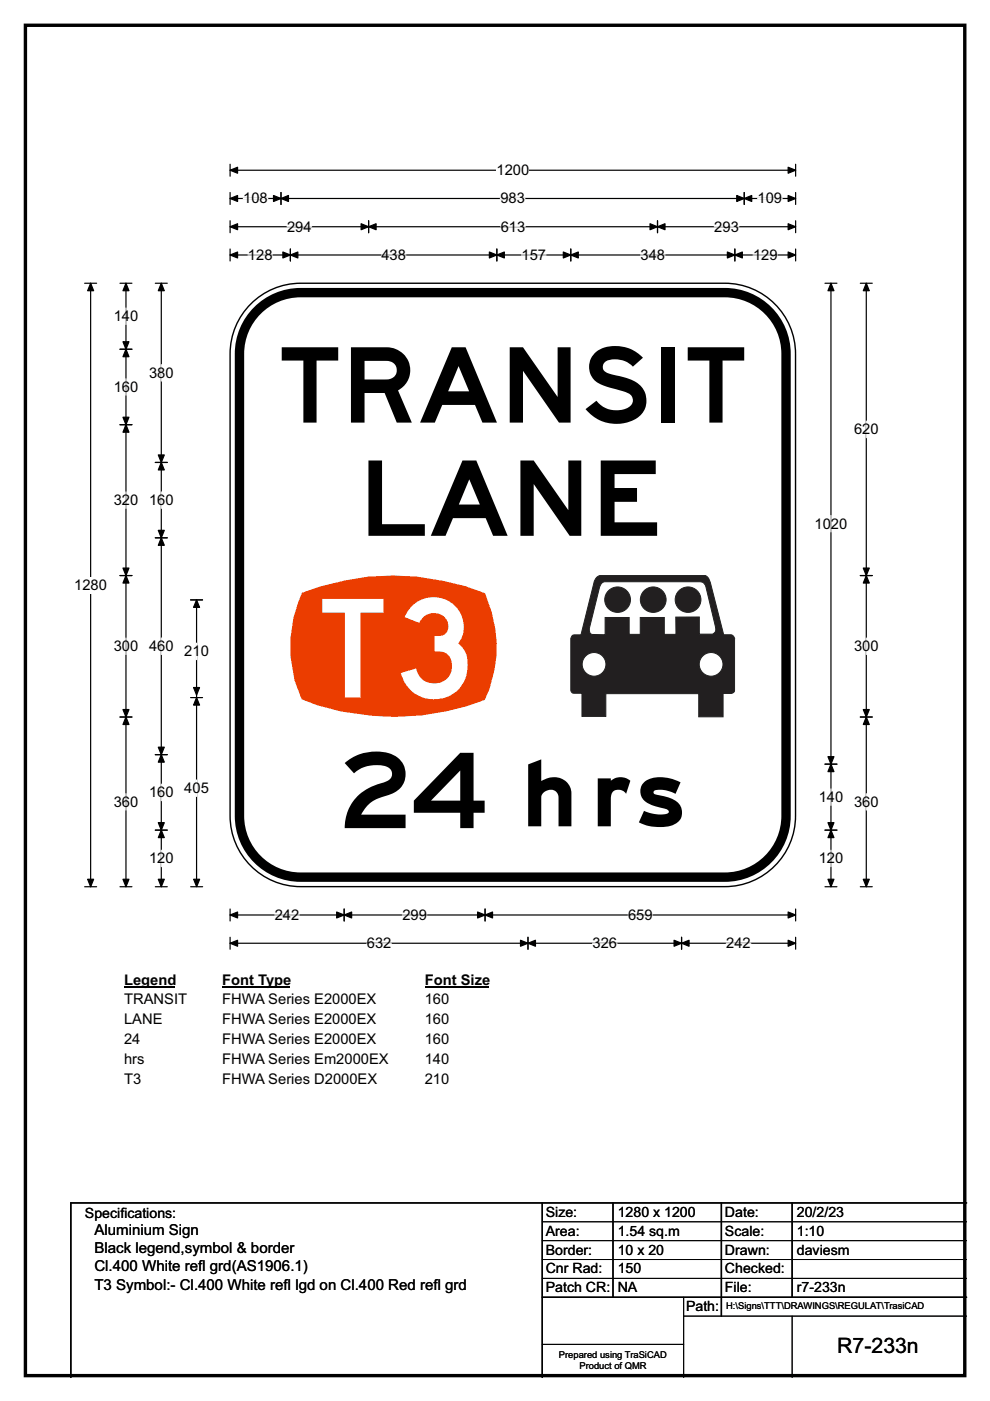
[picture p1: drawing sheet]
<svg xmlns="http://www.w3.org/2000/svg" width="210mm" height="297mm" viewBox="0 0 210 297" stroke-linecap="round" stroke-linejoin="round" font-family="sans-serif">
<path d="M5.4 5.4h199.2v286.3h-199.2z" fill="none" stroke="#000" stroke-width=".72"/>
<path d="M48.8 36.1h120M48.8 34.8v2.6M168.8 34.8v2.6" fill="none" stroke="#000" stroke-width=".25"/>
<g fill="#000" stroke="#000" stroke-width=".25">
<path d="M48.8 36.1l1.6-.6v1.2z" fill-rule="evenodd"/>
<path d="M167.2 35.5l1.6 .6-1.6 .6z" fill-rule="evenodd"/>
</g>
<path d="M105.3 34.4h7v3.4h-7z" fill="#fff"/>
<g fill="none" stroke="#000" stroke-width=".25">
<path d="M48.8 42.1h120M48.8 40.8v2.6M48.8 46.8v2.5M48.8 52.8v2.5M48.8 48.1h120M48.8 54.1h120M59.6 40.8v2.6M61.6 52.8v2.5M78.2 46.8v2.5M105.4 52.8v2.5M121.1 52.8v2.5M139.5 46.8v2.5"/>
<path d="M155.9 52.8v2.5M157.9 40.8v2.6M168.8 40.8v2.6M168.8 46.8v2.5M168.8 52.8v2.5M18 60.1h2.5M19.2 60.1v127.9M18 188h2.5M48.8 192.7v2.6M48.8 198.7v2.6M48.8 194h120M48.8 200h120"/>
<path d="M73 192.7v2.6M102.9 192.7v2.6M112 198.7v2.6M144.6 198.7v2.6M168.8 198.7v2.6M168.8 192.7v2.6"/>
</g>
<g fill="#000" stroke="#000" stroke-width=".25">
<path d="M48.8 42.1l1.6-.7v1.3z" fill-rule="evenodd"/>
<path d="M48.8 48.1l1.6-.7v1.3z" fill-rule="evenodd"/>
<path d="M48.8 54.1l1.6-.7v1.3z" fill-rule="evenodd"/>
<path d="M59.6 42.1l1.6-.7v1.3z" fill-rule="evenodd"/>
<path d="M58 41.4l1.6 .7-1.6 .6z" fill-rule="evenodd"/>
<path d="M61.6 54.1l1.6-.7v1.3z" fill-rule="evenodd"/>
<path d="M60 53.4l1.6 .7-1.6 .6z" fill-rule="evenodd"/>
<path d="M78.2 48.1l1.6-.7v1.3z" fill-rule="evenodd"/>
<path d="M76.6 47.4l1.6 .7-1.6 .6z" fill-rule="evenodd"/>
<path d="M103.8 53.4l1.6 .7-1.6 .6z" fill-rule="evenodd"/>
<path d="M105.4 54.1l1.6-.7v1.3z" fill-rule="evenodd"/>
<path d="M119.5 53.4l1.6 .7-1.6 .6z" fill-rule="evenodd"/>
<path d="M121.1 54.1l1.6-.7v1.3z" fill-rule="evenodd"/>
<path d="M137.9 47.4l1.6 .7-1.6 .6z" fill-rule="evenodd"/>
<path d="M139.5 48.1l1.5-.7v1.3z" fill-rule="evenodd"/>
<path d="M154.3 53.4l1.6 .7-1.6 .6z" fill-rule="evenodd"/>
<path d="M155.9 54.1l1.6-.7v1.3z" fill-rule="evenodd"/>
<path d="M156.3 41.4l1.6 .7-1.6 .6z" fill-rule="evenodd"/>
<path d="M157.9 42.1l1.5-.7v1.3z" fill-rule="evenodd"/>
<path d="M167.2 41.4l1.6 .7-1.6 .6z" fill-rule="evenodd"/>
<path d="M167.2 47.4l1.6 .7-1.6 .6z" fill-rule="evenodd"/>
<path d="M167.2 53.4l1.6 .7-1.6 .6z" fill-rule="evenodd"/>
<path d="M19.2 60.1l.7 1.5h-1.3z" fill-rule="evenodd"/>
<path d="M18.6 186.4h1.3l-.7 1.6z" fill-rule="evenodd"/>
<path d="M48.8 194l1.6-.6v1.2z" fill-rule="evenodd"/>
<path d="M48.8 200l1.6-.6v1.2z" fill-rule="evenodd"/>
<path d="M73 194l1.6-.6v1.2z" fill-rule="evenodd"/>
<path d="M71.4 193.4l1.6 .6-1.6 .6z" fill-rule="evenodd"/>
<path d="M101.3 193.4l1.6 .6-1.6 .6z" fill-rule="evenodd"/>
<path d="M102.9 194l1.6-.6v1.2z" fill-rule="evenodd"/>
<path d="M112 200l1.6-.6v1.2z" fill-rule="evenodd"/>
<path d="M110.4 199.4l1.6 .6-1.6 .6z" fill-rule="evenodd"/>
<path d="M143 199.4l1.6 .6-1.6 .6z" fill-rule="evenodd"/>
<path d="M144.6 200l1.5-.6v1.2z" fill-rule="evenodd"/>
<path d="M167.2 193.4l1.6 .6-1.6 .6z" fill-rule="evenodd"/>
<path d="M167.2 199.4l1.6 .6-1.6 .6z" fill-rule="evenodd"/>
</g>
<g fill="none" stroke="#fff" stroke-width=".25">
<path d="M51.6 42.1h5.2M52.6 54.1h5.2M60.9 48.1h5.2M80.9 54.1h5.2M106.1 42.1h5.2M106.2 48.1h5.2M110.6 54.1h5.2M135.9 54.1h5.2M151.5 48.1h5.2M159.7 54.1h5.2M160.7 42.1h5.2M58.3 194h5.2"/>
<path d="M77.8 200h5.2M85.3 194h5.2M125.7 200h5.2M133.2 194h5.2M154 200h5.3"/>
</g>
<path d="M15.8 122.3h6.9v3.5h-6.9z" fill="#fff"/>
<g fill="none" stroke="#000" stroke-width=".25">
<path d="M25.4 74h2.6M25.4 60.1h2.6M26.7 60.1v127.9M32.9 60.1h2.6M34.2 60.1v127.9M175 60.1h2.5M176.2 60.1v127.9M182.5 60.1h2.5M183.7 60.1v127.9M25.4 90h2.6M32.9 98h2.6M32.9 114h2.6"/>
<path d="M25.4 122h2.6M182.5 122h2.5M25.4 152h2.6M182.5 152h2.5M32.9 160h2.6M32.9 176h2.6M175 176h2.5M175 162h2.5M25.4 188h2.6M32.9 188h2.6M175 188h2.5M182.5 188h2.5"/>
</g>
<g fill="#000" stroke="#000" stroke-width=".25">
<path d="M26.7 74l.7 1.6h-1.3z" fill-rule="evenodd"/>
<path d="M26.7 60.1l.7 1.5h-1.3z" fill-rule="evenodd"/>
<path d="M26.1 72.5h1.3l-.7 1.5z" fill-rule="evenodd"/>
<path d="M34.2 60.1l.6 1.5h-1.2z" fill-rule="evenodd"/>
<path d="M176.2 60.1l.7 1.5h-1.3z" fill-rule="evenodd"/>
<path d="M183.7 60.1l.7 1.5h-1.3z" fill-rule="evenodd"/>
<path d="M26.1 88.5h1.3l-.7 1.5z" fill-rule="evenodd"/>
<path d="M26.7 90l.7 1.6h-1.3z" fill-rule="evenodd"/>
<path d="M34.2 98l.6 1.6h-1.2z" fill-rule="evenodd"/>
<path d="M33.6 96.5h1.2l-.6 1.5z" fill-rule="evenodd"/>
<path d="M33.6 112.4h1.2l-.6 1.6z" fill-rule="evenodd"/>
<path d="M34.2 114l.6 1.6h-1.2z" fill-rule="evenodd"/>
<path d="M26.1 120.4h1.3l-.7 1.6z" fill-rule="evenodd"/>
<path d="M26.7 122l.7 1.6h-1.3z" fill-rule="evenodd"/>
<path d="M183.7 122l.7 1.6h-1.3z" fill-rule="evenodd"/>
<path d="M183.1 120.4h1.3l-.7 1.6z" fill-rule="evenodd"/>
<path d="M26.1 150.4h1.3l-.7 1.6z" fill-rule="evenodd"/>
<path d="M26.7 152l.7 1.6h-1.3z" fill-rule="evenodd"/>
<path d="M183.1 150.4h1.3l-.7 1.6z" fill-rule="evenodd"/>
<path d="M183.7 152l.7 1.6h-1.3z" fill-rule="evenodd"/>
<path d="M33.6 158.4h1.2l-.6 1.6z" fill-rule="evenodd"/>
<path d="M34.2 160l.6 1.6h-1.2z" fill-rule="evenodd"/>
<path d="M33.6 174.4h1.2l-.6 1.6z" fill-rule="evenodd"/>
<path d="M34.2 176l.6 1.6h-1.2z" fill-rule="evenodd"/>
<path d="M176.2 162l.7 1.6h-1.3z" fill-rule="evenodd"/>
<path d="M175.6 174.4h1.3l-.7 1.6z" fill-rule="evenodd"/>
<path d="M175.6 160.4h1.3l-.7 1.6z" fill-rule="evenodd"/>
<path d="M176.2 176l.7 1.6h-1.3z" fill-rule="evenodd"/>
<path d="M26.1 186.4h1.3l-.7 1.6z" fill-rule="evenodd"/>
<path d="M33.6 186.4h1.2l-.6 1.6z" fill-rule="evenodd"/>
<path d="M175.6 186.4h1.3l-.7 1.6z" fill-rule="evenodd"/>
<path d="M183.1 186.4h1.3l-.7 1.6z" fill-rule="evenodd"/>
</g>
<g fill="none" stroke="#fff" stroke-width=".25">
<path d="M26.7 65.3v3.5M34.2 77.3v3.5M26.7 80.3v3.5M183.7 89.3v3.5M26.7 104.3v3.5M34.2 104.3v3.5M176.2 109.3v3.5M26.7 135.3v3.5M34.2 135.3v3.5M183.7 135.3v3.5M26.7 168.3v3.4M34.2 166.2v3.6"/>
<path d="M176.2 167.3v3.5M183.7 168.3v3.4M34.2 180.3v3.5M176.2 180.3v3.5"/>
</g>
<path d="M26.3 206h10.8v3.5h-10.8z" fill="#fff"/>
<path d="M26.3 209.3h10.8" fill="none" stroke="#000" stroke-width=".32"/>
<path d="M47.1 206h14.4v3.5h-14.4z" fill="#fff"/>
<path d="M47.1 209.3h14.4" fill="none" stroke="#000" stroke-width=".32"/>
<path d="M90.1 206h13.5v3.5h-13.5z" fill="#fff"/>
<path d="M90.1 209.3h13.5" fill="none" stroke="#000" stroke-width=".32"/>
<g fill="#fff">
<path d="M26.3 210.2h13.3v3.5h-13.3z"/>
<path d="M47.1 210.2h32.9v3.5h-32.9z"/>
<path d="M90.1 210.2h5.2v3.5h-5.2z"/>
<path d="M26.3 214.4h8.2v3.5h-8.2z"/>
<path d="M47.1 214.4h32.9v3.5h-32.9z"/>
<path d="M90.1 214.4h5.2v3.5h-5.2z"/>
<path d="M26.3 218.5h3.5v3.5h-3.5z"/>
<path d="M47.1 218.5h32.9v3.5h-32.9z"/>
<path d="M90.1 218.5h5.2v3.5h-5.2z"/>
<path d="M26.3 222.7h4.4v3.5h-4.4z"/>
<path d="M47.1 222.7h35.5v3.5h-35.5z"/>
<path d="M90.1 222.7h5.2v3.5h-5.2z"/>
</g>
<path d="M53.2 64.4a14.9 14.9 0 0 1 10.6-4.3h89.9a15 15 0 0 1 15 14.9v98a15 15 0 0 1-15 15h-89.9a15 15 0 0 1-15-15v-98a14.9 14.9 0 0 1 4.4-10.6z" fill-rule="evenodd" fill="#fff" stroke="#fff" stroke-width=".21"/>
<path d="M54.1 66.3a12.9 12.9 0 0 1 9.7-4.3h89.9a13 13 0 0 1 13 13v98a13 13 0 0 1-13 13h-89.9a13 13 0 0 1-13-13v-98a12.9 12.9 0 0 1 3.3-8.7z" fill="none" stroke="#000" stroke-width="2"/>
<path d="M53.2 64.4a14.9 14.9 0 0 1 10.6-4.3h89.9a15 15 0 0 1 15 14.9v98a15 15 0 0 1-15 15h-89.9a15 15 0 0 1-15-15v-98a14.9 14.9 0 0 1 4.4-10.6z" fill="none" stroke="#000" stroke-width=".3"/>
<path d="M64 125.7a52.8 52.8 0 0 1 38.9 .1 26.6 26.6 0 0 1-.1 22.6 53.1 53.1 0 0 1-38.8-.1 27 27 0 0 1 0-22.6z" fill-rule="evenodd" fill="#eb3d00"/>
<path d="M126.5 122.4l.7-.4h22.4a1.95 1.95 0 0 1 1.1 1.5l2.8 11.1h1.6l.4 .2 .3 .5v11.1l-.2 .4-.5 .2h-1.7v5h-5.2v-4.9h-19.7v4.8h-5.1v-4.9l-2-.1-.3-.6v-10.9l.3-.7 1.8-.1 2.9-11.4z" fill-rule="evenodd" fill="#221f20" stroke="#221f20" stroke-width=".21"/>
<g fill="#fff" stroke="#221f20" stroke-width=".21">
<path d="M127.8 123.5l.4-.2h20.3a1.2 1.2 0 0 1 1.2 1.1l2 8.4a1.15 1.15 0 0 1-.6 1.7h-2.8v-3.7h-5l.1 3.7h-10v-3.6h-5.1v3.7l-2.7-.1a.93 .93 0 0 1-.6-1.3l2.2-8.8z" fill-rule="evenodd"/>
<circle cx="150.8" cy="140.9" r="2.51"/>
<circle cx="126" cy="140.9" r="2.51"/>
</g>
<g fill="#221f20" stroke="#221f20" stroke-width=".21">
<path d="M135.8 130.9h5.1v3.6h-5.1z" fill-rule="evenodd"/>
<circle cx="131" cy="127.1" r="2.71"/>
<circle cx="145.9" cy="127.1" r="2.71"/>
<circle cx="138.6" cy="127.1" r="2.71"/>
</g>
<path d="M115 255v37M130 255v20M153 255v24M168 255v20M205 255h-190v37M115 275h90" fill="none" stroke="#000" stroke-width=".3"/>
<path d="M115 259h90M115 263h90M115 267h90M115 271h90M145 279h60M145 275v17M168 279v13M115 285h30" fill="none" stroke="#000" stroke-width=".21"/>
<path d="M40.4 127.2h2.6M41.7 127.2v60.5M40.4 147.9h2.6M40.4 188h2.6" fill="none" stroke="#000" stroke-width=".25"/>
<g fill="#000" stroke="#000" stroke-width=".25">
<path d="M41.7 127.2l.6 1.6h-1.2z" fill-rule="evenodd"/>
<path d="M41.1 145.8h1.2l-.6 1.6z" fill-rule="evenodd"/>
<path d="M41.7 147.9l.6 1.6h-1.2z" fill-rule="evenodd"/>
<path d="M41.1 186.4h1.2l-.6 1.6z" fill-rule="evenodd"/>
</g>
<path d="M41.7 136.4v3.5M41.7 165.4v3.5" fill="none" stroke="#fff" stroke-width=".25"/>
<text font-size="29.1" fill="#fff" x="67.7" y="147.9">T3</text>
<g font-size="22.2">
<text x="59.1" y="89.6">TRANSIT</text>
<text x="76.1" y="113.6">LANE</text>
<text x="72" y="175.6">24</text>
</g>
<text font-size="19.4" x="109.2" y="175.2">hrs</text>
<text font-size="4.5" x="177.6" y="286.9">R7-233n</text>
<g font-size="3.2">
<text x="20" y="261.9">Aluminium Sign</text>
<text x="20" y="265.8">Black legend,symbol &amp; border</text>
<text x="20" y="269.6">Cl.400 White ref</text>
<text x="42" y="269.6">l grd(AS1906.1)</text>
<text x="20" y="273.4">T3 Symbol:- Cl.400 White ref</text>
<text x="60.2" y="273.4">l lgd on Cl.400 Red ref</text>
<text x="92" y="273.4">l grd</text>
</g>
<g font-size="3.1">
<text x="105.3" y="37.2">1200</text>
<text x="51.6" y="43.1">108</text>
<text x="106.1" y="43.1">983</text>
<text x="160.7" y="43.1">109</text>
<text x="60.9" y="49.1">294</text>
<text x="106.2" y="49.1">613</text>
<text x="151.5" y="49.1">293</text>
<text x="52.6" y="55.1">128</text>
<text x="80.9" y="55.1">438</text>
<text x="110.6" y="55.1">157</text>
<text x="135.9" y="55.1">348</text>
<text x="159.7" y="55.1">129</text>
<text x="24.1" y="68.1">140</text>
<text x="24.1" y="83.1">160</text>
<text x="31.6" y="80.1">380</text>
<text x="181.1" y="92.1">620</text>
<text x="24.1" y="107.1">320</text>
<text x="31.6" y="107.1">160</text>
<text x="172.8" y="112.1">1020</text>
<text x="15.8" y="125.1">1280</text>
<text x="24.1" y="138.1">300</text>
<text x="31.6" y="138.1">460</text>
<text x="39.1" y="139.2">210</text>
<text x="181.1" y="138.1">300</text>
<text x="24.1" y="171.1">360</text>
<text x="31.6" y="169">160</text>
<text x="39.1" y="168.2">405</text>
<text x="173.6" y="170.1">140</text>
<text x="181.1" y="171.1">360</text>
<text x="31.6" y="183.1">120</text>
<text x="173.6" y="183.1">120</text>
<text x="58.3" y="195.1">242</text>
<text x="85.3" y="195.1">299</text>
<text x="133.2" y="195.1">659</text>
<text x="77.8" y="201">632</text>
<text x="125.7" y="201">326</text>
<text x="154" y="201">242</text>
<text x="26.3" y="208.8">Legend</text>
<text x="47.1" y="208.8">Font Type</text>
<text x="90.1" y="208.8">Font Size</text>
<text x="26.3" y="213">TRANSIT</text>
<text x="47.1" y="213">FHWA Series E2000EX</text>
<text x="90.1" y="213">160</text>
<text x="26.3" y="217.2">LANE</text>
<text x="26.3" y="221.3">24</text>
<text x="47.1" y="217.2">FHWA Series E2000EX</text>
<text x="47.1" y="221.3">FHWA Series E2000EX</text>
<text x="90.1" y="217.2">160</text>
<text x="90.1" y="221.3">160</text>
<text x="26.3" y="225.5">hrs</text>
<text x="47.1" y="225.5">FHWA Series Em2000EX</text>
<text x="90.1" y="225.5">140</text>
<text x="26.3" y="229.7">T3</text>
<text x="47.1" y="229.7">FHWA Series D2000EX</text>
<text x="90.1" y="229.7">210</text>
</g>
<g font-size="3">
<text x="115.8" y="258">Size:</text>
<text x="131" y="258">1280 x 1200</text>
<text x="153.8" y="258">Date:</text>
<text x="169" y="258">20/2/23</text>
<text x="18" y="258.2">Specif</text>
<text x="25.5" y="258.2">ications:</text>
<text x="115.8" y="262">Area:</text>
<text x="131" y="262">1.54 sq.m</text>
<text x="153.8" y="262">Scale:</text>
<text x="169" y="262">1:10</text>
<text x="115.8" y="266">Border:</text>
<text x="115.8" y="270">Cnr Rad:</text>
<text x="131" y="266">10 x 20</text>
<text x="131" y="270">150</text>
<text x="153.8" y="266">Drawn:</text>
<text x="153.8" y="270">Checked:</text>
<text x="169" y="266">daviesm</text>
<text x="115.8" y="274">Patch CR:</text>
<text x="131" y="274">NA</text>
<text x="153.8" y="274">File:</text>
<text x="169" y="274">r7-233n</text>
<text x="145.5" y="278">Path:</text>
</g>
<g font-size="2">
<text x="154" y="277.6">H:\Signs\TTT\DRAWINGS\REGULAT\TrasiCAD</text>
<text x="118.5" y="287.8">Prepared using TraSiCAD</text>
<text x="122.9" y="290.2">Product of QMR</text>
</g>
</svg>
